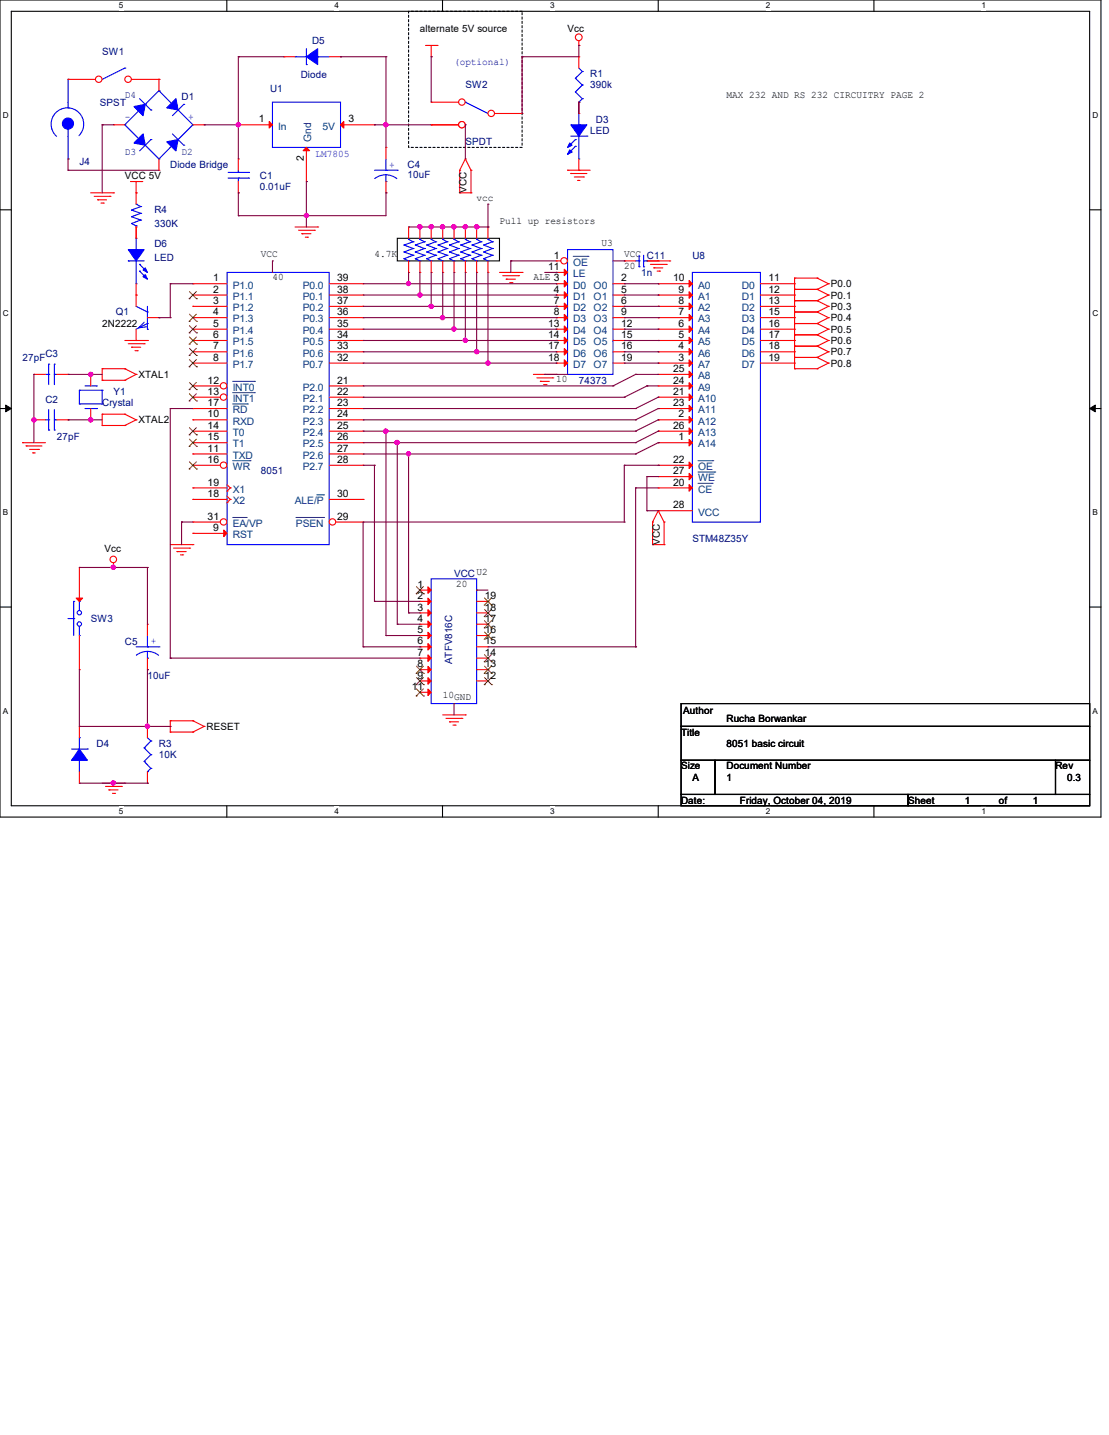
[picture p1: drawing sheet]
<svg xmlns="http://www.w3.org/2000/svg" width="216mm" height="279mm" viewBox="0 0 216 279" stroke-linecap="round" stroke-linejoin="round" font-family="sans-serif">
<path d="M0 0h214.3v159.1h-214.3zM2.2 2.2h209.9v154.7h-209.9z" fill="none" stroke="#000" stroke-width=".21"/>
<g fill="#fff">
<path d="M23.2 .2h.8v1.8h-.8z"/>
<path d="M23.2 157.1h.8v1.8h-.8z"/>
</g>
<path d="M44.2 0v2.2M44.2 156.9v2.2" fill="none" stroke="#000" stroke-width=".21"/>
<g fill="#fff">
<path d="M65.1 .2h.9v1.8h-.9z"/>
<path d="M65.1 157.1h.9v1.8h-.9z"/>
</g>
<path d="M86.1 0v2.2M86.1 156.9v2.2" fill="none" stroke="#000" stroke-width=".21"/>
<g fill="#fff">
<path d="M107.1 .2h.9v1.8h-.9z"/>
<path d="M107.1 157.1h.9v1.8h-.9z"/>
</g>
<path d="M128.1 0v2.2M128.1 156.9v2.2" fill="none" stroke="#000" stroke-width=".21"/>
<g fill="#fff">
<path d="M149.1 .2h.9v1.8h-.9z"/>
<path d="M149.1 157.1h.9v1.8h-.9z"/>
</g>
<path d="M170.1 0v2.2M170.1 156.9v2.2" fill="none" stroke="#000" stroke-width=".21"/>
<g fill="#fff">
<path d="M191.1 .2h.9v1.8h-.9z"/>
<path d="M191.1 157.1h.9v1.8h-.9z"/>
<path d="M.6 21.5h1.1v1.8h-1.1z"/>
<path d="M212.7 21.5h1.1v1.8h-1.1z"/>
<path d="M.6 60.2h1.1v1.7h-1.1z"/>
<path d="M212.7 60.2h1.1v1.7h-1.1z"/>
</g>
<path d="M0 40.9h2.2M212.1 40.9h2.2" fill="none" stroke="#000" stroke-width=".21"/>
<g fill="#fff">
<path d="M.6 98.8h1v1.8h-1z"/>
<path d="M212.7 98.8h1v1.8h-1z"/>
</g>
<path d="M0 79.5h2.2M212.1 79.5h2.2" fill="none" stroke="#000" stroke-width=".21"/>
<path d="M1.1 78.9l1.1 .6-1.1 .7zM212.1 79.5l1.1-.6v1.3z" fill="#000" stroke="#000" stroke-width=".19"/>
<g fill="#fff">
<path d="M.6 137.5h1v1.8h-1z"/>
<path d="M212.7 137.5h1v1.8h-1z"/>
</g>
<path d="M77.3 46.4h19.9v4.4h-19.9zM0 118.2h2.2M212.1 118.2h2.2M132.6 137h79.5v4.4h-79.5zM132.6 141.4h79.5v6.6h-79.5zM132.6 148h6.6v6.7h-6.6zM132.6 154.7h44.2v2.2h-44.2zM139.2 148h66.3v6.7h-66.3zM176.8 154.7h35.3v2.2h-35.3zM205.5 148h6.6v6.7h-6.6z" fill="none" stroke="#000" stroke-width=".21"/>
<path d="M79.5 2.2h22.1v26.5h-22.1z" fill="none" stroke="#000" stroke-width=".21" stroke-dasharray=".4"/>
<g fill="none" stroke="#f00" stroke-width=".21">
<path d="M55.2 11h.1M55.2 11h2.2M64.1 11h2.2M66.3 11h.1M82.8 8.8h2.3M83.9 11h.1M83.9 8.8v2.2M85.1 8.8h.1M112.7 8.8h.1M112.7 19.9h.1M112.7 8v.8M112.7 19.9v2.2"/>
<path d="M17.7 37.5h4.4M18.3 38.2h3.1M19 38.9h.1M19 38.9h1.7M19.6 39.5h.5M20.1 39.5h.1M21.4 38.2h.1M22.1 37.5h.1M25.4 35.3h2.2M26.5 37.5h.1M26.5 35.3v4.5M27.6 35.3h.1"/>
<path d="M46.4 24.3h.1M46.4 30.9h.1M46.4 37.5h.1M46.4 24.3h6.6M46.4 30.9v2.2M46.4 35.3v2.2M59.6 35.3h.1M59.6 28.7v6.6M66.3 24.3h6.6M72.9 24.3h.1M89.5 37.5h.1M89.5 33.1h.1"/>
<path d="M89.5 37.5h2.2M89.5 33.1v4.4M90.6 30.9h.1M90.6 30.9l1.1 2.2M90.6 30.9l-1.1 2.2M91.7 33.1h.1M91.7 37.5h.1M91.7 33.1v4.4M110.5 33.1h.1M110.5 33.1h4.4M111.1 33.8h.1M111.1 33.8h3.2"/>
<path d="M111.8 34.5h1.8M112.5 35.1h.1M112.5 35.1h.4M112.7 33.1h.1M112.7 30.9v2.2M113.6 34.5h.1M26.5 46.4h.1M26.5 44.2h.1M26.5 57.4h.1M26.5 44.2v2.2M26.5 55.2v2.2M57.4 44.2h4.4"/>
<path d="M58.1 44.8h3.1M58.8 45.5h.1M58.8 45.5h1.7M59.4 46.2h.5M59.9 46.2h.1M61.2 44.8h.1M61.8 44.2h.1M97.2 53h4.4M97.9 53.7h3.1M98.6 54.4h.1M98.6 54.4h1.7M99.2 55h.5"/>
<path d="M99.7 55h.1M101 53.7h.1M101.6 53h.1M125.9 50.8h4.5M126.6 51.5h3.1M127.3 52.2h.1M127.3 52.2h1.7M127.9 52.8h.5M128.1 55.2h.1M128.1 57.4h.1M128.1 59.6h.1M128.1 55.2h6.7"/>
<path d="M128.1 57.4h6.7M128.1 59.6h6.7M128.4 52.8h.1M129.7 51.5h.1M130.4 50.8h.1M148 55.2h6.7M148 57.4h6.7M148 59.6h6.7M154.7 56.3h.1M154.7 54.1h.1M154.7 58.5h.1M154.7 55.2h.1"/>
<path d="M154.7 57.4h.1M154.7 59.6h.1M154.7 54.1h4.4M154.7 56.3h4.4M154.7 54.1v17.7M154.7 58.5h4.4M159.1 54.1h.1M159.1 56.3h.1M159.1 58.5h.1M159.1 54.1l2.2 1.1M159.1 56.3l2.2 1.1M159.1 58.5l2.2 1.1"/>
<path d="M161.3 55.2h.1M161.3 57.4h.1M161.3 59.6h.1M161.3 55.2l-2.2 1.1M161.3 57.4l-2.2 1.1M161.3 59.6l-2.2 1.1M19.9 74h.1M19.9 71.8h.1M19.9 71.8v2.2M19.9 71.8h4.4M19.9 74h4.4M24.3 71.8h.1"/>
<path d="M24.3 74h.1M24.3 71.8l2.2 1.1M24.3 66.3h4.4M25 66.9h3.1M25.6 67.6h.1M25.6 67.6h1.8M26.3 68.3h.4M26.5 72.9h.1M26.5 72.9l-2.2 1.1M26.7 68.3h.1M28.1 66.9h.1M28.7 66.3h.1"/>
<path d="M103.8 72.9h4.5M104.5 73.6h3.1M105.2 74.3h.1M105.2 74.3h1.7M105.8 74.9h.5M106.3 74.9h.1M107.6 73.6h.1M108.3 72.9h.1M128.1 61.8h.1M128.1 64.1h.1M128.1 66.3h.1M128.1 68.5h.1"/>
<path d="M128.1 70.7h.1M128.1 72.9h.1M128.1 75.1h.1M128.1 77.3h.1M128.1 79.5h.1M128.1 72.9h6.7M128.1 66.3h6.7M128.1 61.8h6.7M128.1 64.1h6.7M128.1 68.5h6.7M128.1 70.7h6.7M128.1 75.1h6.7"/>
<path d="M128.1 77.3h6.7M128.1 79.5h6.7M148 66.3h6.7M148 61.8h6.7M148 64.1h6.7M148 68.5h6.7M148 70.7h6.7M154.7 60.7h.1M154.7 63h.1M154.7 65.2h.1M154.7 67.4h.1M154.7 69.6h.1"/>
<path d="M154.7 71.8h.1M154.7 61.8h.1M154.7 64.1h.1M154.7 66.3h.1M154.7 68.5h.1M154.7 70.7h.1M154.7 71.8h4.4M154.7 60.7h4.4M154.7 63h4.4M154.7 65.2h4.4M154.7 67.4h4.4M154.7 69.6h4.4"/>
<path d="M159.1 60.7h.1M159.1 63h.1M159.1 65.2h.1M159.1 67.4h.1M159.1 69.6h.1M159.1 71.8h.1M159.1 60.7l2.2 1.1M159.1 63l2.2 1.1M159.1 65.2l2.2 1.1M159.1 67.4l2.2 1.1M159.1 69.6l2.2 1.1M161.3 61.8h.1"/>
<path d="M161.3 64.1h.1M161.3 66.3h.1M161.3 68.5h.1M161.3 70.7h.1M161.3 61.8l-2.2 1.2M161.3 64.1l-2.2 1.1M161.3 66.3l-2.2 1.1M161.3 68.5l-2.2 1.1M161.3 70.7l-2.2 1.1M4.4 86.2h.1M4.4 86.2h4.4M5.1 86.8h.1"/>
<path d="M5.1 86.8h3.1M5.8 87.5h1.7M6.4 88.2h.1M6.4 88.2h.5M6.6 81.7h.1M6.6 81.7h2.2M7.5 87.5h.1M11 81.7h2.3M13.3 81.7h.1M19.9 82.8h.1M19.9 80.6h.1M19.9 80.6h4.4"/>
<path d="M19.9 82.8h4.4M19.9 80.6v2.2M24.3 80.6h.1M24.3 82.8h.1M24.3 80.6l2.2 1.1M26.5 81.7h.1M26.5 81.7l-2.2 1.1M128.1 99.4h.1M128.1 81.7h.1M128.1 83.9h.1M128.1 86.2h.1M128.1 95h.1"/>
<path d="M128.1 90.6h.1M128.1 92.8h.1M128.1 99.4l1.2 2.2M128.1 99.4l-1.1 2.2M128.1 86.2h6.7M128.1 81.7h6.7M128.1 83.9h6.7M128.1 95h6.7M128.1 90.6h6.7M128.1 92.8h6.7M128.1 99.4h6.7M22.1 110.5h.1"/>
<path d="M22.1 109.6v.9M33.1 106h4.4M33.8 106.7h3.1M34.5 107.4h.1M34.5 107.4h1.7M35.1 108h.5M35.6 108h.1M36.9 106.7h.1M37.5 106h.1M127 106h.1M127 101.6h.1M127 106h2.3"/>
<path d="M127 101.6v4.4M129.3 101.6h.1M129.3 106h.1M129.3 101.6v4.4M86.2 139.2h4.4M86.8 139.9h3.1M89.9 139.9h.1M90.6 139.2h.1M19.9 152.5h4.4M20.5 153.1h3.1M21.2 153.8h.1M21.2 153.8h1.8"/>
<path d="M21.9 154.5h.4M22.3 154.5h.1M23.6 153.1h.1M24.3 152.5h.1M33.1 142.5h.1M33.1 140.3h.1M33.1 140.3h4.4M33.1 142.5h4.4M33.1 140.3v2.2M37.5 140.3h.1M37.5 142.5h.1M37.5 140.3l2.3 1.1"/>
<path d="M39.8 141.4h.1M39.8 141.4l-2.3 1.1M87.5 140.5h.1M87.5 140.5h1.8M88.2 141.2h.4M88.6 141.2h.1"/>
<circle cx="112.7" cy="7.3" r=".66"/>
<circle cx="22.1" cy="108.9" r=".64"/>
</g>
<g fill="none" stroke="#00f" stroke-width=".21">
<path d="M53 19.9h13.3v8.8h-13.3zM57.4 11h.1M57.4 11h2.2M59.6 12.6h.1M59.6 9.5v3.1M61.8 11h.1M61.8 11h2.3M90.6 19.9h.1M90.6 19.9l4.4 2.2M26.5 39.8h.1M26.5 39.8l.9 .4M44.4 34.7h4"/>
<path d="M44.4 33.6h4M46.4 33.6h.1M46.4 34.7h.1M46.4 33.1v.5M46.4 34.7v.6M48.4 34.7h.1M48.4 33.6h.1M111.1 26.5h3.2M112 27.2h.1M112 28.5h.1M112 27.2l-1.3 1.3M112 28.5l-1.3 1.3"/>
<path d="M112.7 24.3h.1M112.7 30.9h.1M112.7 22.1v2.2M112.7 26.5v4.4M114.3 26.5h.1M25 50.8h.1M25 50.8h3.1M25.6 43.5h.1M25.6 42.2h.1M25.6 40.9h.1M25.6 43.5l.9 .5M25.6 42.2l1.8 .6"/>
<path d="M25.6 40.9l1.8 .6M26.5 44h.1M26.5 48.6h.1M26.5 55.2h.1M26.5 44v.2M26.5 46.4v2.2M26.5 50.8v4.4M27.2 51.5h.1M27.2 52.8h.1M27.2 51.5l1.3 1.3M27.2 52.8l1.3 1.3M27.4 42.8h.1"/>
<path d="M27.4 41.5h.1M27.4 40.2h.1M27.4 42.8l-1.8 .7M27.4 41.5l-1.8 .7M27.4 40.2l-1.8 .7M134.8 53h13.2v48.6h-13.2zM9.5 79.8v3.9M10.6 79.8v3.9M8.8 81.7h.7M9.5 83.7h.1M9.5 81.7h.1M10.6 81.7h.1"/>
<path d="M10.6 83.7h.1M10.6 81.7h.4"/>
</g>
<g fill="#00f" stroke="#00f" stroke-width=".21">
<path d="M59.6 11l2.2-1.5v3.1z" fill-rule="evenodd"/>
<path d="M111.1 24.3h3.2l-1.6 2.2z" fill-rule="evenodd"/>
<path d="M110.9 29.2l.5 .4-.9 .5z" fill-rule="evenodd"/>
<path d="M110.9 27.9l.5 .4-.9 .4z" fill-rule="evenodd"/>
<path d="M25 48.6h3.1l-1.6 2.2z" fill-rule="evenodd"/>
<path d="M27.9 53.9l.4-.4 .4 .9z" fill-rule="evenodd"/>
<path d="M28.3 52.2l.4 .8-.8-.4z" fill-rule="evenodd"/>
</g>
<g fill="#f00" stroke="#f00" stroke-width=".21">
<path d="M134.2 54.6l.6 .6-.6 .7z"/>
<path d="M134.2 56.8l.6 .6-.6 .7z"/>
<path d="M134.2 59l.6 .6-.6 .7z"/>
<path d="M134.2 61.2l.6 .6-.6 .7z"/>
<path d="M134.2 63.5l.6 .6-.6 .6z"/>
<path d="M134.2 65.7l.6 .6-.6 .6z"/>
<path d="M134.2 67.9l.6 .6-.6 .6z"/>
<path d="M134.2 70.1l.6 .6-.6 .6z"/>
<path d="M134.2 72.3l.6 .6-.6 .6z"/>
<path d="M134.2 74.5l.6 .6-.6 .7z"/>
<path d="M134.2 76.7l.6 .6-.6 .7z"/>
<path d="M134.2 78.9l.6 .6-.6 .7z"/>
<path d="M134.2 81.1l.6 .6-.6 .7z"/>
<path d="M134.2 83.3l.6 .6-.6 .7z"/>
<path d="M134.2 85.6l.6 .6-.6 .6z"/>
<path d="M134.2 94.4l.6 .6-.6 .6z"/>
<path d="M134.2 90l.6 .6-.6 .6z"/>
<path d="M134.2 92.2l.6 .6-.6 .6z"/>
<path d="M52.4 23.7l.6 .6-.6 .6z"/>
<path d="M59 29.3l.6-.6 .7 .6z"/>
<path d="M66.3 24.3l.6-.6v1.2z"/>
</g>
<path d="M135.9 94.1h2.7M135.9 89.7h2.9M135.9 91.9h3.2M138.6 94.1h.1M138.8 89.7h.1M139.1 91.9h.1" fill="none" stroke="#004080" stroke-width=".19"/>
<circle cx="95.6" cy="22.1" r=".63" fill="#fff" stroke="#f00" stroke-width=".21"/>
<path d="M96.3 22.1h5.3M101.6 22.1h.1" fill="none" stroke="#f00" stroke-width=".21"/>
<circle cx="89.9" cy="19.9" r=".63" fill="#fff" stroke="#f00" stroke-width=".21"/>
<path d="M83.9 19.9h.1M83.9 19.9h5.4" fill="none" stroke="#f00" stroke-width=".21"/>
<circle cx="89.9" cy="24.3" r=".63" fill="#fff" stroke="#f00" stroke-width=".21"/>
<path d="M83.9 24.3h.1M83.9 24.3h5.4" fill="none" stroke="#f00" stroke-width=".21"/>
<circle cx="89.9" cy="24.3" r=".63" fill="#fff" stroke="#f00" stroke-width=".21"/>
<g fill="none" stroke="#f00" stroke-width=".21">
<path d="M83.9 24.3h.1M83.9 24.3h5.4M79.5 53h.1M79.5 44.2h.1M79.5 44.2v2.2M79.5 50.8v2.2M81.7 53h.1M81.7 44.2h.1M81.7 44.2v2.2M81.7 50.8v2.2M83.9 53h.1M83.9 44.2h.1"/>
<path d="M83.9 44.2v2.2M83.9 50.8v2.2M95 53h.1M95 44.2h.1M95 44.2v2.2M95 50.8v2.2M121.5 50.8h.1M121.5 50.8h2.2M125.9 50.8h2.2M128.1 50.8h.1M6.6 72.9h.1M6.6 72.9h2.2"/>
<path d="M11 72.9h2.3M13.3 72.9h.1M17.7 72.9h.1M17.7 72.9v2.2M17.7 79.5v2.2M17.7 81.7h.1M81.7 117.1h.1M81.7 119.3h.1M81.7 114.9h.1M81.7 117.1h2.2M81.7 119.3h2.2M81.7 114.9h2.2"/>
<path d="M92.8 117.1h2.2M92.8 119.3h2.2M95 119.3h.1M95 117.1h.1M28.7 121.5h.1M28.7 130.4h.1M28.7 121.5v2.2M28.7 128.1v2.3M81.7 121.5h.1M81.7 123.7h.1M81.7 125.9h.1M81.7 128.1h.1"/>
<path d="M81.7 130.4h.1M81.7 132.6h.1M81.7 134.8h.1M81.7 121.5h2.2M81.7 123.7h2.2M81.7 125.9h2.2M81.7 128.1h2.2M81.7 130.4h2.2M81.7 132.6h2.2M81.7 134.8h2.2M92.8 121.5h2.2M92.8 123.7h2.2"/>
<path d="M92.8 125.9h2.2M92.8 128.1h2.2M92.8 130.4h2.2M92.8 132.6h2.2M95 128.1h.1M95 125.9h.1M95 123.7h.1M95 121.5h.1M95 130.4h.1M95 132.6h.1M15.5 152.5h.1M15.5 141.4h.1"/>
<path d="M15.5 141.4v2.2M15.5 150.2v2.3"/>
</g>
<g fill="none" stroke="#00f" stroke-width=".21">
<path d="M13.3 15.5h.1M13.3 15.5v5.5M13.3 30.9h.1M13.3 21h.1M13.3 25h.1M13.3 25v5.9M15.4 26.4a3.2 3.2 0 0 0-.1-4.5 3.2 3.2 0 0 0-4.5 .1 3.2 3.2 0 0 0 .2 4.6M78.7 47.7h.1M78.7 49.1h.1M78.7 50.4h.1M78.7 47.7l1.7 .7M78.7 49.1l1.7 .6"/>
<path d="M78.7 50.4l.8 .4M79.5 50.8h.1M79.5 46.6h.1M79.5 46.6l.9 .5M79.5 46.4v.2M80.4 47.1h.1M80.4 48.4h.1M80.4 49.7h.1M80.4 47.1l-1.7 .6M80.4 48.4l-1.7 .7M80.4 49.7l-1.7 .7M80.9 47.7h.1"/>
<path d="M80.9 49.1h.1M80.9 50.4h.1M80.9 47.7l1.7 .7M80.9 49.1l1.7 .6M80.9 50.4l.8 .4M81.7 50.8h.1M81.7 46.6h.1M81.7 46.6l.9 .5M81.7 46.4v.2M82.6 47.1h.1M82.6 48.4h.1M82.6 49.7h.1"/>
<path d="M82.6 47.1l-1.7 .6M82.6 48.4l-1.7 .7M82.6 49.7l-1.7 .7M83.1 47.7h.1M83.1 49.1h.1M83.1 50.4h.1M83.1 47.7l1.7 .7M83.1 49.1l1.7 .6M83.1 50.4l.8 .4M83.9 50.8h.1M83.9 46.6h.1M83.9 46.6l.9 .5"/>
<path d="M83.9 46.4v.2M84.8 47.1h.1M84.8 48.4h.1M84.8 49.7h.1M84.8 47.1l-1.7 .6M84.8 48.4l-1.7 .7M84.8 49.7l-1.7 .7M94.1 47.7h.1M94.1 49.1h.1M94.1 50.4h.1M94.1 47.7l1.8 .7M94.1 49.1l1.8 .6"/>
<path d="M94.1 50.4l.9 .4M95 50.8h.1M95 46.6h.1M95 46.6l.9 .5M95 46.4v.2M95.9 47.1h.1M95.9 48.4h.1M95.9 49.7h.1M95.9 47.1l-1.8 .6M95.9 48.4l-1.8 .7M95.9 49.7l-1.8 .7M110.5 48.6h8.8v24.3h-8.8z"/>
<path d="M123.7 50.8h.7M124.4 51.9h.1M124.4 50.8h.1M124.4 49.7v2.2M125.3 51.9h.1M125.3 49.7v2.2M125.3 50.8h.6M125.9 50.8h.1M8.8 72.9h.7M9.5 70.9h.1M9.5 72.9h.1M9.5 70.9v4"/>
<path d="M10.6 72.9h.1M10.6 70.9h.1M10.6 72.9h.4M10.6 70.9v4M15.5 76h.1M15.5 78.7h.1M15.5 76v2.7M15.5 78.7h4.4M15.5 76h4.4M16.6 79.5h2.2M16.6 75.1h2.2M18.8 79.5h.1"/>
<path d="M18.8 75.1h.1M19.9 78.7h.1M19.9 76h.1M19.9 76v2.7M83.9 112.7h8.9v24.3h-8.9zM26.5 125.9h4.4M28.7 128.1h.1M28.7 125.9h.1M28.7 126.8l1.4 .3 .8 .5M28.7 126.8l-1.4 .3-.8 .5M28.7 123.7v2.2M28.7 126.8v1.3"/>
<path d="M30.9 125.9h.1M13.9 145.8h3.1M15.5 148h.1M15.5 143.6h.1M15.5 143.6v2.2M15.5 148v2.2M17 145.8h.1"/>
</g>
<g fill="#00f" stroke="#00f" stroke-width=".21">
<path d="M15.5 145.8l1.5 2.2h-3.1z" fill-rule="evenodd"/>
<circle cx="13.2" cy="24.1" r="1.08"/>
</g>
<g fill="#f00" stroke="#f00" stroke-width=".21">
<path d="M83.3 116.5l.6 .6-.6 .6z"/>
<path d="M83.3 118.7l.6 .6-.6 .7z"/>
<path d="M83.3 120.9l.6 .6-.6 .7z"/>
<path d="M83.3 123.1l.6 .6-.6 .7z"/>
<path d="M83.3 125.3l.6 .6-.6 .7z"/>
<path d="M83.3 127.5l.6 .6-.6 .7z"/>
<path d="M83.3 129.8l.6 .6-.6 .6z"/>
<path d="M83.3 132l.6 .6-.6 .6z"/>
<path d="M83.3 134.2l.6 .6-.6 .6z"/>
<path d="M83.3 114.3l.6 .6-.6 .6z"/>
</g>
<g fill="none" stroke="#804000" stroke-width=".19">
<path d="M81 115.6h.1M81.1 114.2l1.4 1.4M82.4 114.2l-1.4 1.4M82.5 115.6h.1M94.3 117.8h.1M94.3 118.7l1.4 1.4M94.3 116.4l1.4 1.4M95.7 118.7l-1.4 1.4M95.7 116.4l-1.4 1.4M95.7 117.8h.1M81 131.1h.1M81 133.3h.1"/>
<path d="M81 135.5h.1M81.1 129.7l1.4 1.4M81.1 131.9l1.4 1.4M81.1 134.1l1.4 1.4M82.4 129.7l-1.4 1.4M82.4 131.9l-1.4 1.4M82.4 134.1l-1.4 1.4M82.5 131.1h.1M82.5 133.3h.1M82.5 135.5h.1M94.3 128.9h.1M94.3 124.5h.1"/>
<path d="M94.3 122.3h.1M94.3 120.1h.1M94.3 131.1h.1M94.3 133.3h.1M94.3 127.5l1.4 1.4M94.3 123.1l1.4 1.4M94.3 120.9l1.4 1.4M94.3 129.7l1.4 1.4M94.3 131.9l1.4 1.4M95.7 120.9l-1.4 1.4M95.7 127.5l-1.4 1.4M95.7 123.1l-1.4 1.4"/>
<path d="M95.7 129.7l-1.4 1.4M95.7 131.9l-1.4 1.4M95.7 128.9h.1M95.7 124.5h.1M95.7 122.3h.1M95.7 120.1h.1M95.7 131.1h.1M95.7 133.3h.1"/>
</g>
<circle cx="109.8" cy="50.8" r=".63" fill="#fff" stroke="#f00" stroke-width=".21"/>
<g fill="none" stroke="#f00" stroke-width=".21">
<path d="M26.5 57.4h.1M26.5 57.4v2.2M108.3 50.8h.1M108.3 53h.1M108.3 55.2h.1M108.3 57.4h.1M108.3 59.6h.1M108.3 50.8h.9M108.3 53h2.2M108.3 55.2h2.2M108.3 57.4h2.2M108.3 59.6h2.2"/>
<path d="M119.3 55.2h2.2M119.3 57.4h2.2M119.3 59.6h2.2M121.5 55.2h.1M121.5 57.4h.1M121.5 59.6h.1M26.5 66.3h.1M26.5 64.1v2.2M28.7 61.8h2.2M30.9 61.8h.1M37.5 79.5h.1M37.5 79.5h6.7"/>
<path d="M64.1 75.1h6.6M64.1 77.3h6.6M64.1 79.5h6.6M70.7 75.1h.1M70.7 77.3h.1M70.7 79.5h.1M108.3 61.8h.1M108.3 64.1h.1M108.3 66.3h.1M108.3 68.5h.1M108.3 70.7h.1M108.3 61.8h2.2"/>
<path d="M108.3 64.1h2.2M108.3 66.3h2.2M108.3 68.5h2.2M108.3 70.7h2.2M119.3 61.8h2.2M119.3 64.1h2.2M119.3 66.3h2.2M119.3 68.5h2.2M119.3 70.7h2.2M121.5 61.8h.1M121.5 64.1h.1M121.5 66.3h.1"/>
<path d="M121.5 68.5h.1M121.5 70.7h.1M64.1 81.7h6.6M64.1 83.9h6.6M64.1 86.2h6.6M64.1 88.4h6.6M64.1 90.6h6.6M70.7 81.7h.1M70.7 83.9h.1M70.7 86.2h.1M70.7 88.4h.1M70.7 90.6h.1"/>
</g>
<path d="M111.6 49.9h2.9M114.5 49.9h.1M45.3 78.7h2.9M48.2 78.7h.1" fill="none" stroke="#004080" stroke-width=".19"/>
<g fill="#f00" stroke="#f00" stroke-width=".21">
<path d="M109.9 52.4l.6 .6-.6 .7z"/>
<path d="M109.9 54.6l.6 .6-.6 .7z"/>
<path d="M109.9 56.8l.6 .6-.6 .7z"/>
<path d="M109.9 59l.6 .6-.6 .7z"/>
<path d="M109.9 61.2l.6 .6-.6 .7z"/>
<path d="M109.9 63.5l.6 .6-.6 .6z"/>
<path d="M109.9 65.7l.6 .6-.6 .6z"/>
<path d="M109.9 67.9l.6 .6-.6 .6z"/>
<path d="M109.9 70.1l.6 .6-.6 .6z"/>
</g>
<path d="M26.5 59.6l2.2 1.1M28.7 59.6v4.5M44.2 53h19.9v53h-19.9zM28.1 62.7l-1.1 1.1 1.5-.2M28.7 60.7h.1M28.7 63h.1M28.7 64.1h.1M28.7 63l-2.2 1.1" fill="none" stroke="#00f" stroke-width=".21"/>
<circle cx="43.5" cy="90.6" r=".63" fill="#fff" stroke="#f00" stroke-width=".21"/>
<path d="M37.5 90.6h.1M37.5 90.6h5.4" fill="none" stroke="#f00" stroke-width=".21"/>
<path d="M36.8 91.3h.1M36.9 89.9l1.4 1.4M38.2 89.9l-1.4 1.4M38.3 91.3h.1" fill="none" stroke="#804000" stroke-width=".19"/>
<path d="M45.3 89.7h3.4M48.7 89.7h.1" fill="none" stroke="#004080" stroke-width=".19"/>
<circle cx="64.7" cy="101.6" r=".63" fill="#fff" stroke="#f00" stroke-width=".21"/>
<path d="M37.5 88.4h.1M37.5 81.7h.1M37.5 88.4h6.7M37.5 81.7h6.7M64.1 97.2h6.6M70.7 97.2h.1M65.4 101.6h5.3M70.7 101.6h.1" fill="none" stroke="#f00" stroke-width=".21"/>
<path d="M61.7 96.4h1.3M63 96.4h.1M57.6 100.8h5.4M63 100.8h.1" fill="none" stroke="#004080" stroke-width=".19"/>
<circle cx="43.5" cy="101.6" r=".63" fill="#fff" stroke="#f00" stroke-width=".21"/>
<g fill="none" stroke="#f00" stroke-width=".21">
<path d="M37.5 55.2h.1M37.5 57.4h.1M37.5 59.6h.1M37.5 55.2h6.7M37.5 57.4h6.7M37.5 59.6h6.7M64.1 55.2h6.6M64.1 57.4h6.6M64.1 59.6h6.6M70.7 55.2h.1M70.7 57.4h.1M70.7 59.6h.1"/>
<path d="M37.5 61.8h.1M37.5 64.1h.1M37.5 66.3h.1M37.5 68.5h.1M37.5 70.7h.1M37.5 61.8h6.7M37.5 64.1h6.7M37.5 66.3h6.7M37.5 68.5h6.7M37.5 70.7h6.7M64.1 61.8h6.6M64.1 64.1h6.6"/>
<path d="M64.1 66.3h6.6M64.1 68.5h6.6M64.1 70.7h6.6M70.7 61.8h.1M70.7 64.1h.1M70.7 66.3h.1M70.7 68.5h.1M70.7 70.7h.1M37.5 95h.1M37.5 97.2h.1M37.5 95h6.7M37.5 97.2h6.7"/>
<path d="M44.2 95.6h.1M44.2 97.9h.1M44.2 94.4l.6 .6M44.2 96.6l.6 .6M44.8 95h.1M44.8 97.2h.1M44.8 95l-.6 .6M44.8 97.2l-.6 .7M37.5 101.6h.1M37.5 103.8h.1M37.5 101.6h5.4M37.5 103.8h6.7"/>
</g>
<path d="M45.3 100.8h2.6M47.9 100.8h.1" fill="none" stroke="#004080" stroke-width=".19"/>
<path d="M43.6 103.2l.6 .6-.6 .7z" fill="#f00" stroke="#f00" stroke-width=".21"/>
<g fill="none" stroke="#804000" stroke-width=".19">
<path d="M36.8 58.2h.1M36.9 56.8l1.4 1.4M38.2 56.8l-1.4 1.4M38.3 58.2h.1M36.8 62.6h.1M36.8 64.8h.1M36.8 67h.1M36.8 69.2h.1M36.8 71.4h.1M36.9 61.2l1.4 1.4M36.9 63.4l1.4 1.4M36.9 65.6l1.4 1.4"/>
<path d="M36.9 67.8l1.4 1.4M36.9 70l1.4 1.4M38.2 61.2l-1.4 1.4M38.2 63.4l-1.4 1.4M38.2 65.6l-1.4 1.4M38.2 67.8l-1.4 1.4M38.2 70l-1.4 1.4M38.3 62.6h.1M38.3 64.8h.1M38.3 67h.1M38.3 69.2h.1M38.3 71.4h.1"/>
</g>
<circle cx="43.5" cy="75.1" r=".63" fill="#fff" stroke="#f00" stroke-width=".21"/>
<path d="M37.5 75.1h.1M37.5 75.1h5.4" fill="none" stroke="#f00" stroke-width=".21"/>
<path d="M36.8 75.9h.1M36.9 74.5l1.4 1.4M38.2 74.5l-1.4 1.4M38.3 75.9h.1" fill="none" stroke="#804000" stroke-width=".19"/>
<path d="M45.3 74.3h4.2M49.5 74.3h.1" fill="none" stroke="#004080" stroke-width=".19"/>
<circle cx="43.5" cy="77.3" r=".63" fill="#fff" stroke="#f00" stroke-width=".21"/>
<g fill="none" stroke="#f00" stroke-width=".21">
<path d="M30.9 15.5h.1M30.9 15.5v2.2M112.7 11h.1M112.7 11v2.3M112.7 19.9v2.2M22.1 24.3h.1M22.1 24.3h2.2M30.9 33.1h.1M30.9 30.9v2.2M37.5 24.3h2.3M39.8 24.3h.1M75.1 28.7h.1"/>
<path d="M75.1 37.5h.1M75.1 28.7v2.2M75.1 35.3v2.2M112.7 22.1h.1M86.2 53h.1M86.2 44.2h.1M86.2 44.2v2.2M86.2 50.8v2.2M88.4 53h.1M88.4 44.2h.1M88.4 44.2v2.2M88.4 50.8v2.2"/>
<path d="M90.6 53h.1M90.6 44.2h.1M90.6 44.2v2.2M90.6 50.8v2.2M92.8 53h.1M92.8 44.2h.1M92.8 44.2v2.2M92.8 50.8v2.2M37.5 77.3h.1M37.5 77.3h5.4M37.5 83.9h.1M37.5 86.2h.1"/>
<path d="M37.5 83.9h6.7M37.5 86.2h6.7M15.5 110.5h.1M15.5 110.5v6.6M15.5 130.4h.1M15.5 123.7v6.7M28.7 141.4h.1M28.7 152.5h.1M28.7 141.4v2.2M28.7 150.2v2.3"/>
</g>
<path d="M36.8 78.1h.1M36.9 76.7l1.4 1.4M38.2 76.7l-1.4 1.4M38.3 78.1h.1M36.8 84.7h.1M36.8 86.9h.1M36.9 83.3l1.4 1.4M36.9 85.5l1.4 1.4M38.2 83.3l-1.4 1.4M38.2 85.5l-1.4 1.4M38.3 84.7h.1M38.3 86.9h.1" fill="none" stroke="#804000" stroke-width=".19"/>
<path d="M45.3 76.5h4.2M49.5 76.5h.1" fill="none" stroke="#004080" stroke-width=".19"/>
<g fill="none" stroke="#00f" stroke-width=".21">
<path d="M24.3 13.3h.1M24.3 13.3l-4.4 2.2M27.2 19.2l2.2 2.2M30.9 17.7h.1M30.9 17.7l-2.6 2.6M30.9 17.7l2.7 2.6M112 15.2h.1M112 17.9h.1M112 15.2l1.4 1.4M112 17.9l1.4 1.3M112.7 19.9h.1M112.7 13.3l.7 .6"/>
<path d="M113.4 13.9h.1M113.4 16.6h.1M113.4 19.2h.1M113.4 13.9l-1.4 1.3M113.4 16.6l-1.4 1.3M113.4 19.2l-.7 .7M24.3 24.3h.1M24.3 24.3l2.9 2.9M27.2 27.2h.1M27.2 21.4l-2.9 2.9M28.3 20.3h.1M28.3 28.3l2.6 2.6"/>
<path d="M29.4 21.4h.1M29.4 27.2h.1M29.4 27.2l-2.2 2.2M30.9 30.9h.1M33.6 28.3h.1M33.6 26.1l2.2 2.2M33.6 28.3l-2.7 2.6M34.7 21.4h.1M34.7 21.4l2.8 2.9M35.8 28.3h.1M35.8 20.3h.1M35.8 20.3l-2.2 2.2"/>
<path d="M37.5 24.3h.1M37.5 24.3l-2.8 2.9M72.9 33.1h4.4M75.1 35.3h.1M75.1 33.1h.1M75.1 34l1.4 .3 .8 .5M75.1 34l-.9 .2-1.2 .6M75.1 30.9v2.2M75.1 34v1.3M77.3 33.1h.1M85.3 47.7h.1M85.3 49.1h.1"/>
<path d="M85.3 50.4h.1M85.3 47.7l1.7 .7M85.3 49.1l1.7 .6M85.3 50.4l.9 .4M86.2 50.8h.1M86.2 46.6h.1M86.2 46.6l.8 .5M86.2 46.4v.2M87 47.1h.1M87 48.4h.1M87 49.7h.1M87 47.1l-1.7 .6"/>
<path d="M87 48.4l-1.7 .7M87 49.7l-1.7 .7M87.5 47.7h.1M87.5 49.1h.1M87.5 50.4h.1M87.5 47.7l1.8 .7M87.5 49.1l1.8 .6M87.5 50.4l.9 .4M88.4 50.8h.1M88.4 46.6h.1M88.4 46.6l.9 .5M88.4 46.4v.2"/>
<path d="M89.3 47.1h.1M89.3 48.4h.1M89.3 49.7h.1M89.3 47.1l-1.8 .6M89.3 48.4l-1.8 .7M89.3 49.7l-1.8 .7M89.7 47.7h.1M89.7 49.1h.1M89.7 50.4h.1M89.7 47.7l1.8 .7M89.7 49.1l1.8 .6M89.7 50.4l.9 .4"/>
<path d="M90.6 50.8h.1M90.6 46.6h.1M90.6 46.6l.9 .5M90.6 46.4v.2M91.5 47.1h.1M91.5 48.4h.1M91.5 49.7h.1M91.5 47.1l-1.8 .6M91.5 48.4l-1.8 .7M91.5 49.7l-1.8 .7M91.9 47.7h.1M91.9 49.1h.1"/>
<path d="M91.9 50.4h.1M91.9 47.7l1.8 .7M91.9 49.1l1.8 .6M91.9 50.4l.9 .4M92.8 50.8h.1M92.8 46.6h.1M92.8 46.6l.9 .5M92.8 46.4v.2M93.7 47.1h.1M93.7 48.4h.1M93.7 49.7h.1M93.7 47.1l-1.8 .6"/>
<path d="M93.7 48.4l-1.8 .7M93.7 49.7l-1.8 .7M14.4 117.1h.1M14.4 117.1v6.6M15.5 117.1h.1M15.5 117.1v1.8M13.3 120.4h1.1M14.4 120.4h.1M15.5 123.7h.1M15.5 122v1.7M28.1 145.6h.1M28.1 148.3h.1"/>
<path d="M28.1 145.6l1.3 1.3M28.1 148.3l1.3 1.3M28.7 150.2h.1M28.7 143.6l.7 .7M29.4 144.3h.1M29.4 146.9h.1M29.4 149.6h.1M29.4 144.3l-1.3 1.3M29.4 146.9l-1.3 1.4M29.4 149.6l-.7 .6"/>
<circle cx="15.5" cy="119.3" r=".42"/>
<circle cx="15.5" cy="121.5" r=".42"/>
</g>
<path d="M14.8 116.5h1.3l-.6 .6z" fill="#f00" stroke="#f00" stroke-width=".21"/>
<g fill="#00f" stroke="#00f" stroke-width=".21">
<path d="M32.5 21l1.7-1.8 .5 2.2z" fill-rule="evenodd"/>
<path d="M26.1 27.9l1.8-1.8 .4 2.2z" fill-rule="evenodd"/>
<path d="M32.5 27.6l2.2-.4-.5 2.2z" fill-rule="evenodd"/>
<path d="M26.1 20.7l2.2-.4-.4 2.2z" fill-rule="evenodd"/>
</g>
<circle cx="19.2" cy="15.4" r=".63" fill="#fff" stroke="#f00" stroke-width=".21"/>
<path d="M13.3 15.5h.1M13.3 15.5h5.3" fill="none" stroke="#f00" stroke-width=".21"/>
<circle cx="24.9" cy="15.4" r=".63" fill="#fff" stroke="#f00" stroke-width=".21"/>
<path d="M25.6 15.5h5.3M30.9 15.5h.1" fill="none" stroke="#f00" stroke-width=".21"/>
<g fill="none" stroke="#800040" stroke-width=".21">
<path d="M46.4 11h.1M46.4 11v19.9M46.4 11h8.8M66.3 11h.1M66.3 11h8.8M75.1 11h.1M75.1 11v17.7M83.9 11h.1M83.9 11v8.9M101.6 11h.1M101.6 11v11.1M112.7 8.8h.1"/>
<path d="M112.7 19.9h.1M112.7 8.8v2.2h-11.1M112.7 19.9v2.2M13.3 30.9h.1M13.3 33.1h.1M13.3 30.9v2.2M13.3 33.1h17.6M19.9 24.3h.1M19.9 24.3v13.2M19.9 24.3h2.2M39.8 24.3h.1M39.8 24.3h6.6"/>
<path d="M46.4 24.3h.1M46.4 37.5h.1M46.4 37.5v4.5M59.6 35.3h.1M59.6 35.3v8.9M72.9 24.3h.1M72.9 24.3h11M75.1 24.3h.1M75.1 37.5h.1M75.1 37.5v4.5h-28.7M90.6 24.3h.1M90.6 24.3v6.6"/>
<path d="M95 39.8h.1M95 39.8v4.4M33.1 55.2h.1M33.1 55.2h4.4M33.1 55.2v6.6M46.4 42h.1M53 50.8h.1M53 50.8v2.2M59.6 42h.1M70.7 55.2h37.6M70.7 57.4h37.6M70.7 59.6h37.6"/>
<path d="M79.5 55.2h.1M79.5 53v2.2M79.5 44.2h15.5M81.7 57.4h.1M81.7 44.2h.1M81.7 53v4.4M83.9 59.6h.1M83.9 44.2h.1M83.9 53v6.6M86.2 44.2h.1M86.2 53v8.8M88.4 44.2h.1"/>
<path d="M88.4 53v11.1M90.6 44.2h.1M90.6 53v13.3M92.8 44.2h.1M92.8 53v15.5M95 44.2h.1M95 53v17.7M99.4 50.8h.1M99.4 50.8v2.2M99.4 50.8h8.9M106 53h2.3M108.3 57.4h.1"/>
<path d="M108.3 59.6h.1M108.3 55.2h.1M108.3 53h.1M119.3 50.8h2.2M121.5 50.8h.1M121.5 55.2h6.6M121.5 57.4h6.6M121.5 59.6h6.6M128.1 55.2h.1M128.1 57.4h.1M128.1 59.6h.1M6.6 72.9h.1"/>
<path d="M6.6 72.9v13.3M13.3 72.9h.1M13.3 72.9h6.6M17.7 72.9h.1M30.9 61.8h.1M30.9 61.8h2.2M33.1 79.5h.1M33.1 61.8h.1M33.1 79.5h4.4M33.1 79.5v48.6M70.7 61.8h37.6M70.7 64.1h37.6"/>
<path d="M70.7 66.3h37.6M70.7 68.5h37.6M70.7 70.7h37.6M70.7 79.5h53M70.7 75.1h48.6M70.7 77.3h50.8M86.2 61.8h.1M88.4 64.1h.1M90.6 66.3h.1M92.8 68.5h.1M95 70.7h.1M106 72.9h.1"/>
<path d="M106 72.9h4.5M108.3 61.8h.1M108.3 64.1h.1M108.3 66.3h.1M108.3 68.5h.1M108.3 70.7h.1M119.3 75.1h.1M121.5 77.3h.1M121.5 61.8h6.6M121.5 64.1h6.6M121.5 66.3h6.6M121.5 68.5h6.6"/>
<path d="M121.5 70.7h6.6M123.7 72.9h.1M123.7 79.5h.1M123.7 72.9h4.4M123.7 72.9l-4.4 2.2M125.9 75.1h.1M125.9 75.1h2.2M125.9 75.1l-4.4 2.2M128.1 61.8h.1M128.1 64.1h.1M128.1 66.3h.1M128.1 68.5h.1"/>
<path d="M128.1 70.7h.1M128.1 77.3h.1M128.1 79.5h.1M128.1 77.3l-4.4 2.2M128.1 79.5l-4.4 2.2M6.6 81.7h.1M13.3 81.7h.1M13.3 81.7h6.6M17.7 81.7h.1M70.7 81.7h53M70.7 83.9h53M70.7 86.2h53"/>
<path d="M70.7 88.4h53M70.7 90.6h2.2M72.9 90.6h.1M72.9 90.6v26.5M75.1 83.9h.1M75.1 83.9v39.8M77.3 86.2h.1M77.3 86.2v35.3M79.5 88.4h.1M79.5 88.4v30.9M121.5 90.6h.1M121.5 90.6h6.6"/>
<path d="M121.5 90.6v11M123.7 81.7h.1M123.7 83.9h.1M123.7 86.2h.1M123.7 88.4h.1M123.7 95h.1M123.7 95h4.4M123.7 95v30.9M125.9 92.8h.1M125.9 99.4h.1M125.9 92.8h2.2M125.9 92.8v6.6"/>
<path d="M125.9 99.4h2.2M128.1 81.7h.1M128.1 83.9h.1M128.1 86.2h.1M128.1 90.6h.1M128.1 99.4h.1M128.1 81.7l-4.4 2.2M128.1 83.9l-4.4 2.3M128.1 86.2l-4.4 2.2M15.5 110.5h.1M15.5 110.5h13.2M22.1 110.5h.1"/>
<path d="M28.7 110.5h.1M28.7 110.5v11M35.3 101.6h.1M35.3 101.6v4.4M35.3 101.6h2.2M72.9 117.1h.1M72.9 117.1h8.8M79.5 119.3h.1M79.5 119.3h2.2M92.8 114.9h.1M92.8 114.9h2.2M121.5 101.6h.1"/>
<path d="M121.5 101.6h-50.8v24.3M15.5 130.4v11M28.7 130.4h.1M28.7 130.4v11M33.1 128.1h.1M33.1 128.1h48.6M70.7 125.9h.1M70.7 125.9h11M75.1 123.7h.1M75.1 123.7h6.6M77.3 121.5h.1M77.3 121.5h4.4"/>
<path d="M81.7 125.9h.1M88.4 137h.1M88.4 137v2.2M95 125.9h28.7M123.7 125.9h.1M15.5 141.4h.1M15.5 152.5h13.2M15.5 141.4h17.6M22.1 152.5h.1M28.7 141.4h.1M28.7 152.5h.1M33.1 141.4h.1"/>
</g>
<g fill="#f0f" stroke="#f0f" stroke-width=".21">
<circle cx="46.4" cy="24.3" r=".4"/>
<circle cx="75.1" cy="24.3" r=".41"/>
<circle cx="28.7" cy="141.4" r=".41"/>
<circle cx="17.7" cy="72.9" r=".41"/>
<circle cx="17.7" cy="81.7" r=".41"/>
<circle cx="6.6" cy="81.7" r=".41"/>
<circle cx="59.7" cy="42" r=".41"/>
<circle cx="22.1" cy="110.4" r=".41"/>
<circle cx="22.1" cy="152.4" r=".41"/>
<circle cx="84" cy="59.6" r=".41"/>
<circle cx="88.4" cy="64.1" r=".41"/>
<circle cx="92.8" cy="68.5" r=".41"/>
<circle cx="95" cy="70.7" r=".41"/>
<circle cx="81.8" cy="57.4" r=".41"/>
<circle cx="86.2" cy="61.8" r=".41"/>
<circle cx="90.6" cy="66.3" r=".4"/>
<circle cx="79.5" cy="55.2" r=".4"/>
<circle cx="81.8" cy="44.2" r=".41"/>
<circle cx="84" cy="44.2" r=".41"/>
<circle cx="86.2" cy="44.2" r=".41"/>
<circle cx="88.4" cy="44.2" r=".41"/>
<circle cx="90.6" cy="44.2" r=".4"/>
<circle cx="92.8" cy="44.2" r=".41"/>
<circle cx="75.1" cy="83.9" r=".41"/>
<circle cx="77.3" cy="86.1" r=".41"/>
<circle cx="79.5" cy="88.3" r=".4"/>
</g>
<g font-size="2">
<text x="50.4" y="23.8">1</text>
<text x="67.9" y="23.8">3</text>
<text x="59.2" y="31.4" transform="rotate(-90 59.2 31.4)">2</text>
<text x="106.7" y="52.6">11</text>
<text x="107.8" y="50.3">1</text>
<text x="41.5" y="54.8">1</text>
<text x="41.5" y="57">2</text>
<text x="41.5" y="59.2">3</text>
<text x="65.7" y="54.8">39</text>
<text x="65.7" y="57">38</text>
<text x="65.7" y="59.2">37</text>
<text x="107.8" y="57">4</text>
<text x="107.8" y="59.2">7</text>
<text x="120.9" y="54.8">2</text>
<text x="120.9" y="57">5</text>
<text x="120.9" y="59.2">6</text>
<text x="131" y="54.8">10</text>
<text x="132.1" y="57">9</text>
<text x="132.1" y="59.2">8</text>
<text x="149.6" y="54.8">11</text>
<text x="149.6" y="57">12</text>
<text x="149.6" y="59.2">13</text>
<text x="41.5" y="61.4">4</text>
<text x="41.5" y="63.6">5</text>
<text x="41.5" y="65.8">6</text>
<text x="65.7" y="61.4">36</text>
<text x="65.7" y="63.6">35</text>
<text x="65.7" y="65.8">34</text>
<text x="106.7" y="63.6">13</text>
<text x="106.7" y="65.8">14</text>
<text x="107.8" y="61.4">8</text>
<text x="120.9" y="61.4">9</text>
<text x="120.9" y="63.6">12</text>
<text x="120.9" y="65.8">15</text>
<text x="132.1" y="61.4">7</text>
<text x="132.1" y="63.6">6</text>
<text x="132.1" y="65.8">5</text>
<text x="149.6" y="61.4">15</text>
<text x="149.6" y="63.6">16</text>
<text x="149.6" y="65.8">17</text>
<text x="41.5" y="68">7</text>
<text x="41.5" y="70.2">8</text>
<text x="65.7" y="68">33</text>
<text x="65.7" y="70.2">32</text>
<text x="106.7" y="68">17</text>
<text x="106.7" y="70.2">18</text>
<text x="120.9" y="68">16</text>
<text x="120.9" y="70.2">19</text>
<text x="132.1" y="68">4</text>
<text x="132.1" y="70.2">3</text>
<text x="149.6" y="68">18</text>
<text x="149.6" y="70.2">19</text>
<text x="40.4" y="74.7">12</text>
<text x="40.4" y="76.9">13</text>
<text x="65.7" y="74.7">21</text>
<text x="65.7" y="76.9">22</text>
<text x="131" y="72.4">25</text>
<text x="131" y="74.7">24</text>
<text x="131" y="76.9">21</text>
<text x="40.4" y="79.1">17</text>
<text x="40.4" y="81.3">10</text>
<text x="40.4" y="83.5">14</text>
<text x="65.7" y="79.1">23</text>
<text x="65.7" y="81.3">24</text>
<text x="65.7" y="83.5">25</text>
<text x="131" y="79.1">23</text>
<text x="131" y="83.5">26</text>
<text x="132.1" y="81.3">2</text>
<text x="40.4" y="87.9">11</text>
<text x="40.4" y="85.7">15</text>
<text x="65.7" y="85.7">26</text>
<text x="65.7" y="87.9">27</text>
<text x="132.1" y="85.7">1</text>
<text x="40.4" y="90.1">16</text>
<text x="40.4" y="94.5">19</text>
<text x="65.7" y="90.1">28</text>
<text x="131" y="94.5">20</text>
<text x="131" y="90.1">22</text>
<text x="131" y="92.3">27</text>
<text x="40.4" y="101.2">31</text>
<text x="40.4" y="96.8">18</text>
<text x="65.7" y="101.2">29</text>
<text x="65.7" y="96.8">30</text>
<text x="131" y="99">28</text>
<text x="41.5" y="103.4">9</text>
<text x="81.3" y="116.6">2</text>
<text x="81.3" y="118.9">3</text>
<text x="81.3" y="114.4">1</text>
<text x="94.4" y="118.9">18</text>
<text x="94.4" y="116.6">19</text>
<text x="81.3" y="121.1">4</text>
<text x="81.3" y="123.3">5</text>
<text x="81.3" y="125.5">6</text>
<text x="94.4" y="125.5">15</text>
<text x="94.4" y="123.3">16</text>
<text x="94.4" y="121.1">17</text>
<text x="81.3" y="127.7">7</text>
<text x="81.3" y="129.9">8</text>
<text x="94.4" y="127.7">14</text>
<text x="94.4" y="129.9">13</text>
<text x="80.2" y="134.3">11</text>
<text x="81.3" y="132.1">9</text>
<text x="94.4" y="132.1">12</text>
</g>
<g font-size="2" fill="#004080">
<text x="54.1" y="25.2">In</text>
<text x="60.6" y="27.6" transform="rotate(-90 60.6 27.6)">Gnd</text>
<text x="62.8" y="25.2">5V</text>
<text x="111.6" y="51.7">OE</text>
<text x="111.6" y="54">LE</text>
<text x="45.3" y="56.2">P1.0</text>
<text x="45.3" y="58.4">P1.1</text>
<text x="58.9" y="56.2">P0.0</text>
<text x="58.9" y="58.4">P0.1</text>
<text x="111.6" y="56.2">D0</text>
<text x="111.6" y="58.4">D1</text>
<text x="115.6" y="56.2">O0</text>
<text x="115.6" y="58.4">O1</text>
<text x="135.9" y="56.2">A0</text>
<text x="135.9" y="58.4">A1</text>
<text x="144.4" y="56.2">D0</text>
<text x="144.4" y="58.4">D1</text>
<text x="45.3" y="60.6">P1.2</text>
<text x="45.3" y="62.8">P1.3</text>
<text x="45.3" y="65">P1.4</text>
<text x="58.9" y="60.6">P0.2</text>
<text x="58.9" y="62.8">P0.3</text>
<text x="58.9" y="65">P0.4</text>
<text x="111.6" y="60.6">D2</text>
<text x="111.6" y="62.8">D3</text>
<text x="111.6" y="65">D4</text>
<text x="115.6" y="60.6">O2</text>
<text x="115.6" y="62.8">O3</text>
<text x="115.6" y="65">O4</text>
<text x="135.9" y="60.6">A2</text>
<text x="135.9" y="62.8">A3</text>
<text x="135.9" y="65">A4</text>
<text x="144.4" y="60.6">D2</text>
<text x="144.4" y="62.8">D3</text>
<text x="144.4" y="65">D4</text>
<text x="45.3" y="67.2">P1.5</text>
<text x="45.3" y="69.4">P1.6</text>
<text x="45.3" y="71.6">P1.7</text>
<text x="58.9" y="67.2">P0.5</text>
<text x="58.9" y="69.4">P0.6</text>
<text x="58.9" y="71.6">P0.7</text>
<text x="111.6" y="67.2">D5</text>
<text x="111.6" y="69.4">D6</text>
<text x="111.6" y="71.6">D7</text>
<text x="115.6" y="67.2">O5</text>
<text x="115.6" y="69.4">O6</text>
<text x="115.6" y="71.6">O7</text>
<text x="135.9" y="67.2">A5</text>
<text x="135.9" y="69.4">A6</text>
<text x="135.9" y="71.6">A7</text>
<text x="144.4" y="67.2">D5</text>
<text x="144.4" y="69.4">D6</text>
<text x="144.4" y="71.6">D7</text>
<text x="45.3" y="76.1">INT0</text>
<text x="58.9" y="76.1">P2.0</text>
<text x="135.9" y="73.8">A8</text>
<text x="135.9" y="76.1">A9</text>
<text x="45.3" y="80.5">RD</text>
<text x="45.3" y="82.7">RXD</text>
<text x="45.3" y="78.3">INT1</text>
<text x="58.9" y="78.3">P2.1</text>
<text x="58.9" y="80.5">P2.2</text>
<text x="58.9" y="82.7">P2.3</text>
<text x="135.9" y="78.3">A10</text>
<text x="135.9" y="80.5">A11</text>
<text x="135.9" y="82.7">A12</text>
<text x="45.3" y="89.3">TXD</text>
<text x="45.3" y="84.9">T0</text>
<text x="45.3" y="87.1">T1</text>
<text x="58.9" y="84.9">P2.4</text>
<text x="58.9" y="87.1">P2.5</text>
<text x="58.9" y="89.3">P2.6</text>
<text x="135.9" y="84.9">A13</text>
<text x="135.9" y="87.1">A14</text>
<text x="45.3" y="91.5">WR</text>
<text x="45.3" y="95.9">X1</text>
<text x="58.9" y="91.5">P2.7</text>
<text x="135.9" y="95.9">CE</text>
<text x="135.9" y="91.5">OE</text>
<text x="135.9" y="93.7">WE</text>
<text x="45.3" y="98.2">X2</text>
<text x="57.4" y="98.2">ALE/P</text>
<text x="135.9" y="100.4">VCC</text>
<text x="45.3" y="102.6">EA/VP</text>
<text x="45.3" y="104.8">RST</text>
<text x="57.6" y="102.6">PSEN</text>
</g>
<g font-size="1.9" fill="#000080">
<text x="19.9" y="10.6">SW1</text>
<text x="60.7" y="8.6">D5</text>
<text x="52.6" y="17.9">U1</text>
<text x="58.5" y="15.2">Diode</text>
<text x="90.6" y="17.2">SW2</text>
<text x="114.9" y="15">R1</text>
<text x="114.9" y="17.2">390k</text>
<text x="19.4" y="20.6">SPST</text>
<text x="24.3" y="19.2">D4</text>
<text x="35.3" y="19.4">D1</text>
<text x="116" y="23.9">D3</text>
<text x="90.6" y="28.3">SPDT</text>
<text x="114.9" y="26.1">LED</text>
<text x="15.5" y="32">J4</text>
<text x="24.3" y="30.2">D3</text>
<text x="33.1" y="32.7">Diode Bridge</text>
<text x="35.3" y="30.2">D2</text>
<text x="50.6" y="34.9">C1</text>
<text x="79.3" y="32.7">C4</text>
<text x="79.3" y="34.7">10uF</text>
<text x="30.1" y="41.5">R4</text>
<text x="50.6" y="36.9">0.01uF</text>
<text x="30.1" y="44.2">330K</text>
<text x="30.1" y="48.2">D6</text>
<text x="30.1" y="50.8">LED</text>
<text x="124.8" y="53.7">1n</text>
<text x="125.9" y="50.4">C11</text>
<text x="134.8" y="50.4">U8</text>
<text x="22.5" y="61.4">Q1</text>
<text x="4.4" y="70.3">27pF</text>
<text x="8.8" y="69.6">C3</text>
<text x="22.1" y="76.9">Y1</text>
<text x="112.7" y="74.7">74373</text>
<text x="8.8" y="78.4">C2</text>
<text x="19.9" y="79.1">Crystal</text>
<text x="11" y="85.7">27pF</text>
<text x="50.8" y="92.4">8051</text>
<text x="134.8" y="105.6">STM48Z35Y</text>
<text x="88.4" y="112.3">VCCU2</text>
<text x="17.7" y="121.1">SW3</text>
<text x="24.3" y="125.5">C5</text>
<text x="88" y="129.3" transform="rotate(-90 88 129.3)">ATFV816C</text>
<text x="28.7" y="132.2">10uF</text>
<text x="18.8" y="145.4">D4</text>
<text x="30.9" y="145.4">R3</text>
<text x="30.9" y="147.6">10K</text>
</g>
<g font-size="1.9">
<text x="81.7" y="6.2">alternate 5V source</text>
<text x="110.5" y="6.2">Vcc</text>
<text x="141.4" y="19.2">MAX 232 AND RS 232 CIRCUITRY PAGE 2</text>
<text x="24.3" y="34.9">VCC 5V</text>
<text x="90.8" y="37.5" transform="rotate(-90 90.8 37.5)">VCC</text>
<text x="92.8" y="39.1">vcc</text>
<text x="97.2" y="43.5">Pull up resistors</text>
<text x="117.1" y="47.9">U3</text>
<text x="50.8" y="50.1">VCC</text>
<text x="72.9" y="50.1">4.7K</text>
<text x="121.5" y="52.3">20</text>
<text x="121.5" y="50.1">VCC</text>
<text x="53" y="54.6">40</text>
<text x="103.8" y="54.6">ALE 3</text>
<text x="161.8" y="55.9">P0.0</text>
<text x="161.8" y="58.1">P0.1</text>
<text x="19.9" y="63.6">2N2222</text>
<text x="161.8" y="60.3">P0.3</text>
<text x="161.8" y="62.5">P0.4</text>
<text x="161.8" y="64.8">P0.5</text>
<text x="161.8" y="67">P0.6</text>
<text x="161.8" y="69.2">P0.7</text>
<text x="161.8" y="71.4">P0.8</text>
<text x="27" y="73.6">XTAL1</text>
<text x="108.3" y="74.4">10</text>
<text x="27" y="82.4">XTAL2</text>
<text x="20.3" y="107.4">Vcc</text>
<text x="128.4" y="106" transform="rotate(-90 128.4 106)">VCC</text>
<text x="88.8" y="114.2">20</text>
<text x="86.2" y="135.9">10GND</text>
<text x="40.2" y="142.1">RESET</text>
<text x="132.6" y="143.2">Title</text>
<text x="133" y="139">Author</text>
<text x="141.4" y="140.5">Rucha Borwankar</text>
<text x="132.6" y="149.8">Size</text>
<text x="141.4" y="149.8">Document Number</text>
<text x="141.4" y="145.4">8051 basic circuit</text>
<text x="205.5" y="149.8">Rev</text>
<text x="134.8" y="152">A</text>
<text x="141.4" y="152">1</text>
<text x="207.7" y="152">0.3</text>
<text x="132.6" y="156.5">Date:</text>
<text x="144.1" y="156.5">Friday, October 04, 2019</text>
<text x="176.8" y="156.5">Sheet</text>
<text x="187.8" y="156.5">1</text>
<text x="194.4" y="156.5">of</text>
<text x="201.1" y="156.5">1</text>
</g>
<text font-size="1.9" fill="#0000a0" x="88.4" y="12.6">(optional)</text>
<g font-size="1.9" fill="#00f">
<text x="24.3" y="23.4">-</text>
<text x="36.7" y="23.4">+</text>
<text x="61.4" y="30.5">LM7805</text>
<text x="75.8" y="32.7">+</text>
<text x="29.4" y="125.5">+</text>
</g>
<g font-size="1.6">
<text x="23.2" y="1.7">5</text>
<text x="65.1" y="1.7">4</text>
<text x="107.1" y="1.7">3</text>
<text x="149.1" y="1.7">2</text>
<text x="191.1" y="1.7">1</text>
<text x=".6" y="22.9">D</text>
<text x="212.7" y="22.9">D</text>
<text x=".6" y="61.6">C</text>
<text x="212.7" y="61.6">C</text>
<text x=".6" y="100.3">B</text>
<text x="212.7" y="100.3">B</text>
<text x=".6" y="138.9">A</text>
<text x="212.7" y="138.9">A</text>
<text x="23.2" y="158.5">5</text>
<text x="65.1" y="158.5">4</text>
<text x="107.1" y="158.5">3</text>
<text x="149.1" y="158.5">2</text>
<text x="191.1" y="158.5">1</text>
</g>
</svg>
